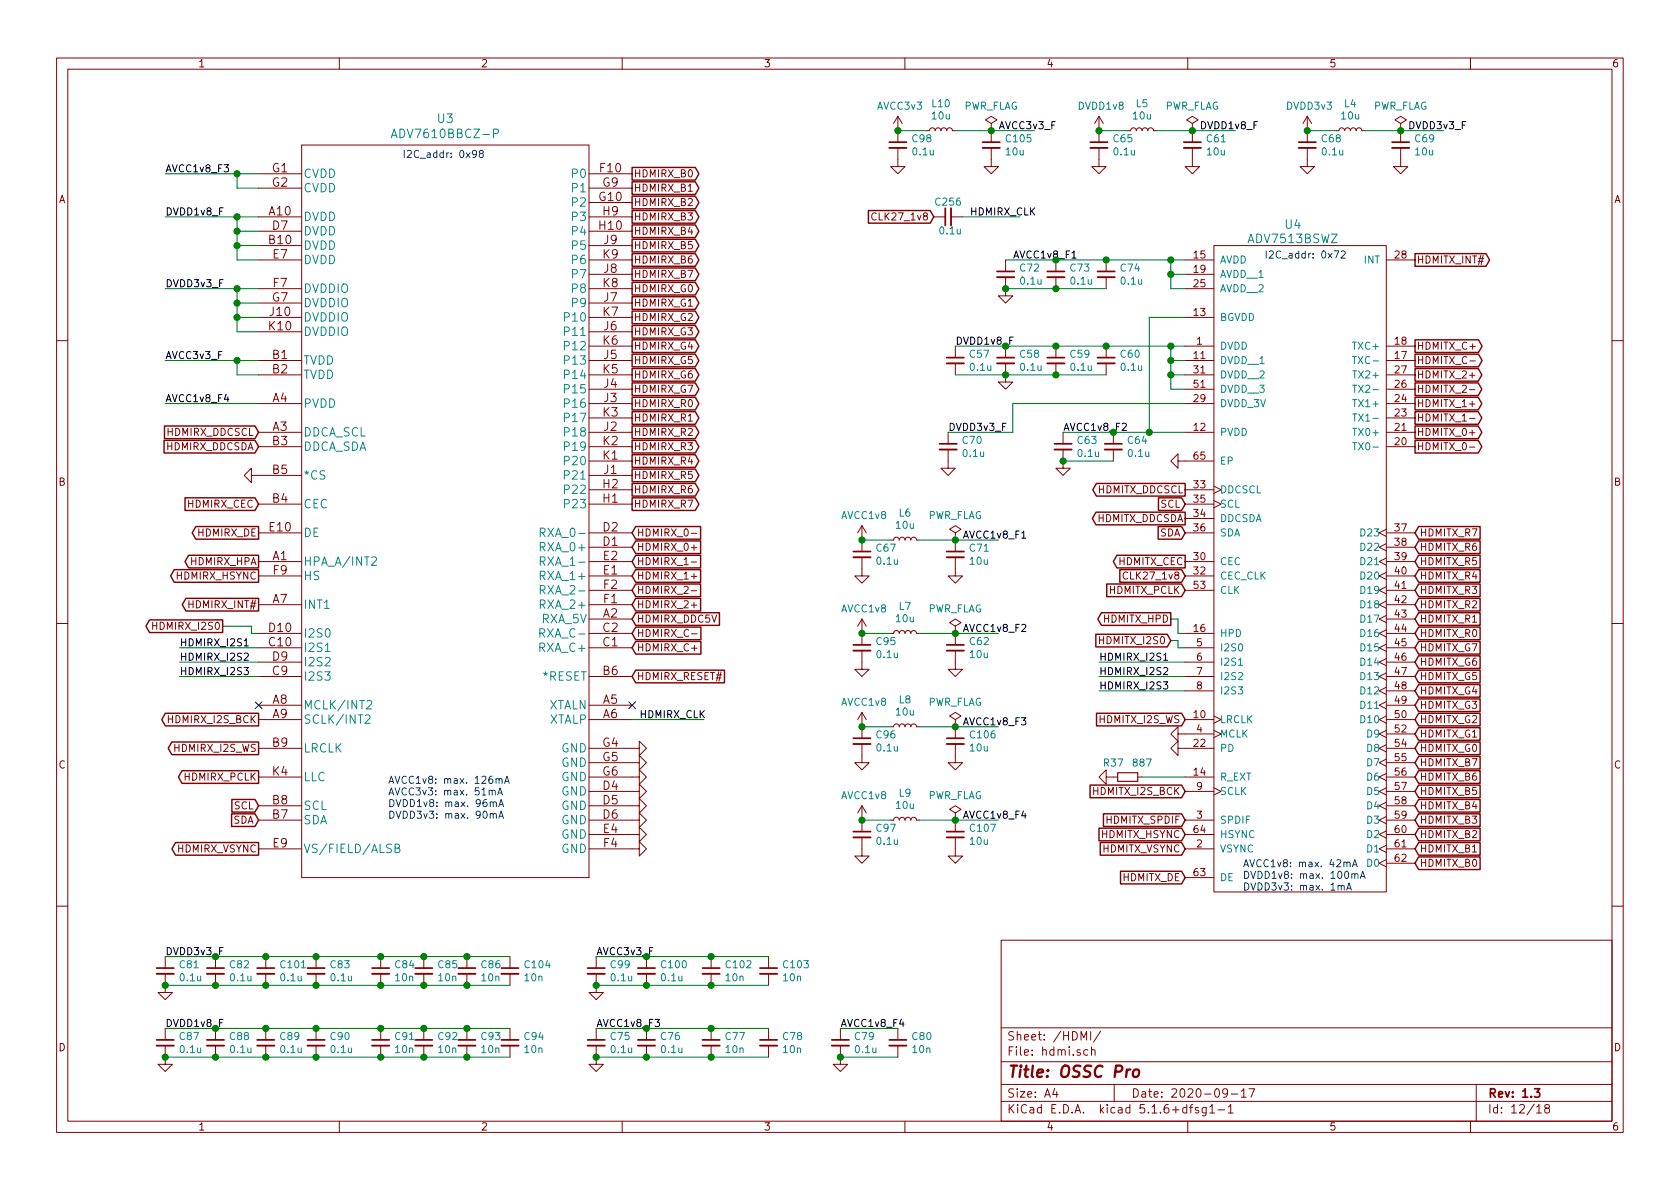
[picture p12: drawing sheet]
<svg xmlns="http://www.w3.org/2000/svg" width="297mm" height="210mm" viewBox="0 0 297 210" stroke-linecap="round" stroke-linejoin="round" font-family="sans-serif">
<g fill="none" stroke="#840000" stroke-width=".18">
<path d="M10 10.3h277v189.9h-277zM12 12.2h273v186.1h-273zM60 10.3v1.9M110 10.3v1.9M160 10.3v1.9M210 10.3v1.9M260 10.3v1.9M45.7 38.3h7.6M45.7 30.7h7.6M45.7 33.3h7.6M53.3 25.6h50.8v129.6h-50.8zM104.1 38.3h7.7"/>
<path d="M104.1 30.7h7.7M104.1 35.8h7.7M104.1 33.3h7.7M121.7 33.8h.7M154.9 37.8a.6 .6 0 0 0-.8 .4 .6 .6 0 0 0 .6 .7l.2-.1M158.7 26.2v3.3h1.3l-1.3 1.2-1.2-1.2h1.2M158.7 20.6l-.7 1.2M158.7 20.6v4.5M158.7 20.6l.8 1.2M163.8 23.1h.5l.2-.3 .2-.2 .5 .1 .2 .4 .1-.3 .3-.2 .4 .1 .2 .4 .1-.3 .3-.2 .4 .1 .2 .4 .1-.3 .3-.2 .4 .1 .2 .4h.5M165.1 38.3h2M168.1 38.3h2.1"/>
<path d="M175.3 26.2v3.3h1.2l-1.2 1.2-1.3-1.2h1.3M175.3 21.8l1-.6-1-.6-1.1 .6 1.1 .6v1.3M175.3 23.1h.1M175.3 23.1v2M194.3 26.2v3.3h1.3l-1.3 1.2-1.3-1.2h1.3M194.3 20.6v4.5M194.3 20.6l-.8 1.2M194.3 20.6l.8 1.2M199.4 23.1h.5l.1-.3 .3-.2 .4 .1 .2 .4 .1-.3 .3-.2 .5 .1 .1 .4 .2-.3 .2-.2 .5 .1 .1 .4 .2-.3 .3-.2 .4 .1 .2 .4h.5M210.8 26.2v3.3h1.3l-1.3 1.2-1.3-1.2h1.3M210.8 21.8l1-.6-1-.6-1 .6 1 .6v1.3M210.8 23.1h.1"/>
<path d="M210.8 23.1v2M231.1 26.2v3.3h1.3l-1.3 1.2-1.2-1.2h1.2M231.1 20.6l-.7 1.2M231.1 20.6v4.5M231.1 20.6l.8 1.2M236.2 23.1h.5l.2-.3 .2-.2 .5 .1 .1 .4 .2-.3 .3-.2 .4 .1 .2 .4 .1-.3 .3-.2 .4 .1 .2 .4 .1-.3 .3-.2 .4 .1 .2 .4h.5M247.6 26.2v3.3h1.3l-1.3 1.2-1.2-1.2h1.2M247.6 21.8l1.1-.6-1.1-.6-1 .6 1 .6v1.3M247.6 23.1h.1M247.6 23.1v2M45.7 43.4h7.6M45.7 40.9h7.6"/>
<path d="M45.7 46h7.6M45.7 51h7.6M45.7 53.6h7.6M45.7 56.1h7.6M45.7 58.7h7.6M104.1 43.4h7.7M104.1 40.9h7.7M104.1 46h7.7M104.1 51h7.7M104.1 53.6h7.7M104.1 56.1h7.7M104.1 58.7h7.7"/>
<path d="M104.1 48.5h7.7M177.8 49v3.3h1.3l-1.3 1.3-1.3-1.3h1.3M177.8 46v2M186.7 46v2M186.7 49v2M195.6 46v2M195.6 49v2M209.5 46h5.1M209.5 51h5.1M209.5 56.1h5.1M209.5 48.5h5.1M214.6 43.4h30.5v114.3h-30.5z"/>
<path d="M245.1 46h5.1M10 60.2h2M45.7 76.4h7.6M45.7 71.4h7.6M45.7 63.7h7.6M45.7 66.3h7.6M45.7 79h7.6M104.1 76.4h7.7M104.1 71.4h7.7M104.1 63.7h7.7M104.1 66.3h7.7M104.1 79h7.7"/>
<path d="M104.1 68.8h7.7M104.1 73.9h7.7M104.1 61.2h7.7M167.6 79.5v3.3h1.3l-1.3 1.3-1.2-1.3h1.2M167.6 76.4v2.1M168.9 61.2v2M168.9 64.3v2M177.8 64.3v3.3h1.3l-1.3 1.2-1.3-1.2h1.3M177.8 61.2v2M186.7 61.2v2M186.7 64.3v2M188 79.5v3.3h1.2l-1.2 1.3-1.3-1.3h1.3"/>
<path d="M188 76.4v2.1M195.6 61.2v2M195.6 64.3v2M196.8 76.4v2.1M196.8 79.5v2M209.5 76.4h5.1M209.5 71.4h5.1M209.5 63.7h5.1M209.5 66.3h5.1M209.5 68.8h5.1M209.5 61.2h5.1M245.1 76.4h5.1"/>
<path d="M245.1 71.4h5.1M245.1 63.7h5.1M245.1 66.3h5.1M245.1 79h5.1M245.1 68.8h5.1M245.1 73.9h5.1M245.1 61.2h5.1M259.8 79.1h1M259.8 76.5h1M259.8 74h1M259.8 71.4h1M259.8 68.9h1"/>
<path d="M259.8 66.4h1M259.9 63.8h1M285 60.2h2M44.4 84.1v-1.3l-1.2 1.3 1.2 1.2v-1.2h8.9M45.7 99.3h7.6M45.7 89.1h7.6M45.7 94.2h7.6M104.1 99.3h7.7M104.1 89.1h7.7M104.1 84.1h7.7M104.1 96.8h7.7M104.1 94.2h7.7"/>
<path d="M104.1 86.6h7.7M104.1 81.5h7.7M122.2 99.4h1M122.2 94.3h1M122.2 96.8h1M152.4 98.5v3.3h1.3l-1.3 1.3-1.3-1.3h1.3M152.4 93v4.5M152.4 93l-.8 1.2M152.4 93l.8 1.2M157.5 95.5h.5l.1-.3 .3-.2 .4 .1 .2 .4 .1-.3 .3-.2 .4 .1 .2 .4 .1-.3 .3-.2 .5 .1 .1 .4 .2-.3 .2-.2 .5 .1 .2 .4h.5M168.9 98.5v3.3h1.3l-1.3 1.3-1.3-1.3h1.3M168.9 94.2l1-.6-1-.6-1 .6 1 .6v1.3"/>
<path d="M168.9 95.5h.1M168.9 95.5v2M208.3 81.5v-1.2l-1.3 1.2 1.3 1.3v-1.3h6.3M209.5 99.3h5.1M209.5 89.1h5.1M209.5 94.2h5.1M209.5 86.6h5.1M209.5 91.7h5.1M214.6 86l1.3 .6-1.3 .6M214.6 88.5l1.3 .6-1.3 .7M245.1 93.6l-1.3 .6 1.3 .7M245.1 96.1l-1.3 .7 1.3 .6"/>
<path d="M245.1 98.7l-1.3 .6 1.3 .6M245.1 99.3h5.1M245.1 96.8h5.1M245.1 94.2h5.1M10 110.3h2M27 110v1.3M27 110.6h.7M45.7 112h7.6M45.7 106.9h7.6M45.7 119.6h7.6M45.7 114.5h7.6M45.7 117.1h7.6"/>
<path d="M45.7 101.8h7.6M104.1 112h7.7M104.1 109.5h7.7M104.1 106.9h7.7M104.1 119.6h7.7M104.1 114.5h7.7M104.1 101.8h7.7M104.1 104.4h7.7M122.2 101.9h1M122.2 104.5h1M122.2 107h1M122.3 112.1h1"/>
<path d="M152.4 115.1v3.3h1.3l-1.3 1.2-1.3-1.2h1.3M152.4 109.5v4.5M152.4 109.5l-.8 1.2M152.4 109.5l.8 1.2M157.5 112h.5l.1-.3 .3-.2 .4 .1 .2 .4 .1-.3 .3-.2 .4 .1 .2 .4 .1-.3 .3-.2 .5 .1 .1 .4 .2-.3 .2-.2 .5 .1 .2 .4h.5M168.9 115.1v3.3h1.3l-1.3 1.2-1.3-1.2h1.3M168.9 110.7l1-.6-1-.6-1 .6 1 .6v1.3M168.9 112h.1M168.9 112v2M199.4 101.3a.6 .6 0 0 0-.9 .4 .6 .6 0 0 0 .6 .7l.3-.1M209.5 112h5.1M209.5 119.6h5.1"/>
<path d="M209.5 114.5h5.1M209.5 117.1h5.1M209.5 101.8h5.1M209.5 104.4h5.1M245.1 101.2l-1.3 .6 1.3 .7M245.1 103.8l-1.3 .6 1.3 .6M245.1 106.3l-1.3 .6 1.3 .7M245.1 108.8l-1.3 .7 1.3 .6M245.1 111.4l-1.3 .6 1.3 .6M245.1 113.9l-1.3 .6 1.3 .7M245.1 116.5l-1.3 .6 1.3 .6M245.1 119l-1.3 .6 1.3 .7"/>
<path d="M245.1 112h5.1M245.1 109.5h5.1M245.1 106.9h5.1M245.1 119.6h5.1M245.1 114.5h5.1M245.1 117.1h5.1M245.1 101.8h5.1M245.1 104.4h5.1M285 110.3h2M45.7 137.4h7.6M45.7 124.7h7.6M45.7 127.2h7.6"/>
<path d="M45.7 132.3h7.6M104.1 137.4h8.9v-1.3l1.3 1.3-1.3 1.3v-1.3M104.1 139.9h8.9v-1.2l1.3 1.2-1.3 1.3v-1.3M104.1 134.9h8.9v-1.3l1.3 1.3-1.3 1.2v-1.2M104.1 132.3h8.9v-1.2l1.3 1.2-1.3 1.3v-1.3M104.1 124.7h7.7M104.1 127.2h7.7M152.4 131.6v3.3h1.3l-1.3 1.2-1.3-1.2h1.3M152.4 126v4.6M152.4 126l-.8 1.2M152.4 126l.8 1.2M157.5 128.5h.5l.1-.3 .3-.2 .4 .1 .2 .4 .1-.3 .3-.2 .4 .1 .2 .4 .1-.3 .3-.2 .5 .1 .1 .4 .2-.3 .2-.2 .5 .1 .2 .4h.5"/>
<path d="M168.9 127.2l1-.6-1-.6-1 .6 1 .6v1.3M168.9 128.5h.1M168.9 131.6v3.3h1.3l-1.3 1.2-1.3-1.2h1.3M168.9 128.5v2.1M195.6 137.4v-1.3l-1.3 1.3 1.3 1.3v-1.3h2M201.2 137.4h.7M208.3 132.3v-1.2l-1.3 1.2 1.3 1.3v-1.3h6.3M208.3 129.8v-1.3l-1.3 1.3 1.3 1.3v-1.3h6.3M209.5 137.4h5.1M209.5 127.2h5.1M209.5 139.9h5.1M209.5 122.2h5.1"/>
<path d="M214.6 126.6l1.3 .6-1.3 .7M214.6 129.2l1.3 .6-1.3 .6M214.6 139.3l1.3 .6-1.3 .7M245.1 121.5l-1.3 .7 1.3 .6M245.1 124.1l-1.3 .6 1.3 .6M245.1 126.6l-1.3 .6 1.3 .7M245.1 129.2l-1.3 .6 1.3 .6M245.1 131.7l-1.3 .6 1.3 .7M245.1 134.2l-1.3 .7 1.3 .6M245.1 136.8l-1.3 .6 1.3 .6M245.1 139.3l-1.3 .6 1.3 .7M245.1 137.4h5.1"/>
<path d="M245.1 124.7h5.1M245.1 127.2h5.1M245.1 132.3h5.1M245.1 139.9h5.1M245.1 134.9h5.1M245.1 129.8h5.1M245.1 122.2h5.1M45.7 145h7.6M45.7 142.5h7.6M45.7 150.1h7.6M104.1 142.5h8.9v-1.3l1.3 1.3-1.3 1.3v-1.3M104.1 145h8.9v-1.2l1.3 1.2-1.3 1.3v-1.3"/>
<path d="M104.1 147.6h8.9v-1.3l1.3 1.3-1.3 1.2v-1.2M104.1 150.1h8.9v-1.3l1.3 1.3-1.3 1.3v-1.3M152.4 148.1v3.3h1.3l-1.3 1.2-1.3-1.2h1.3M152.4 142.5v4.6M152.4 142.5l-.8 1.3M152.4 142.5l.8 1.3M157.5 145h.5l.1-.3 .3-.2 .4 .1 .2 .4 .1-.3 .3-.2 .4 .1 .2 .4 .1-.3 .3-.2 .5 .1 .1 .4 .2-.3 .2-.2 .5 .1 .2 .4h.5M168.9 143.8l1-.7-1-.6-1 .6 1 .7v1.2M168.9 145h.1M168.9 148.1v3.3h1.3l-1.3 1.2-1.3-1.2h1.3M168.9 145v2.1M209.5 145h5.1"/>
<path d="M209.5 155.2h5.1M209.5 147.6h5.1M209.5 150.1h5.1M245.1 141.9l-1.3 .6 1.3 .6M245.1 144.4l-1.3 .6 1.3 .7M245.1 146.9l-1.3 .7 1.3 .6M245.1 149.5l-1.3 .6 1.3 .6M245.1 152l-1.3 .6 1.3 .7M245.1 145h5.1M245.1 142.5h5.1M245.1 147.6h5.1M245.1 150.1h5.1"/>
<path d="M245.1 152.6h5.1M10 160.2h2M29.2 172.2v3.3h1.3l-1.3 1.3-1.3-1.3h1.3M29.2 169.2v2M38.1 169.2v2M38.1 172.2v2M47 169.2v2M47 172.2v2M55.9 169.2v2M55.9 172.2v2M67.3 169.2v2M67.3 172.2v2"/>
<path d="M74.9 169.2v2M74.9 172.2v2M82.5 169.2v2M82.5 172.2v2M90.2 169.2v2M90.2 172.2v2M105.4 172.2v3.3h1.3l-1.3 1.3-1.3-1.3h1.3M105.4 169.2v2M114.3 169.2v2M114.3 172.2v2M125.7 169.2v2M125.7 172.2v2"/>
<path d="M135.9 169.2v2M135.9 172.2v2M177 166.3h108v32h-108zM285 160.2h2M29.2 184.9v3.3h1.3l-1.3 1.3-1.3-1.3h1.3M29.2 181.9v2M38.1 181.9v2M38.1 184.9v2M47 181.9v2M47 184.9v2M55.9 181.9v2M55.9 184.9v2"/>
<path d="M60 198.3v1.9M67.3 181.9v2M67.3 184.9v2M74.9 181.9v2M74.9 184.9v2M82.5 181.9v2M82.5 184.9v2M90.2 181.9v2M90.2 184.9v2M105.4 184.9v3.3h1.3l-1.3 1.3-1.3-1.3h1.3M105.4 181.9v2M110 198.3v1.9"/>
<path d="M114.3 181.9v2M114.3 184.9v2M125.7 181.9v2M125.7 184.9v2M135.9 181.9v2M135.9 184.9v2M148.6 184.9v3.3h1.3l-1.3 1.3-1.3-1.3h1.3M148.6 181.9v2M158.7 181.9v2M158.7 184.9v2M160 198.3v1.9M177 194.8h108"/>
<path d="M177 191.8h108M177 187.8h108M177 181.8h108M186.5 192.5l-.4 1h1M186.8 193v1M191.1 183.9v-1.5l.5 1.1 .5-1.1v1.5M192.3 185.7l-.4-.1-.3 .3 .1 .6 .2 .1 .4-.1M192.8 182.4v1.5M193 185.7l.2-.1 .3 .1 .1 .9M193 185.1v1.5M194.6 182.3l-1.3 2M197 191.8v3"/>
<path d="M210 198.3v1.9M210.3 195.8h.6M210.9 195.3l-.4 .2v1.3M211.9 195.9l-.4-.1-.2 .2 .1 .3 .5 .1v.3h-.6M213.3 195.8v1.2l-.3 .3h-.4M213.3 195.9l-.5-.1-.3 .3 .1 .6 .2 .1 .5-.1M213.9 195.8l.4-.5v1.5M213.9 196.8h.9M215.4 196.3h1.1M217 193.2l-.1 .2a.48 .48 0 0 1-.6-.1v-.6a.48 .48 0 0 1 .6-.1l.1 .1a1.19 1.19 0 0 1-.2 1.2l-.5 .1M217.2 195.8l.4-.5v1.5M217.2 196.8h.8"/>
<path d="M217.7 193.5h1.1M219.5 193l.4-.5v1.5M219.5 194h.8M220.8 192.5h1l-.6 1.5M260 198.3v1.9M261 191.8v6.5M271.7 195.8l.4-.5v1.5M271.7 196.8h.8M273.4 196l-.2-.2v-.3a.48 .48 0 0 1 .7 0l-.1 .4-.6 .2-.1 .4 .3 .3h.3l.3-.3-.1-.4-.2-.1"/>
</g>
<g fill="none" stroke="#840000" stroke-width=".3">
<path d="M157.2 25.1h3.1M167.1 36.8v3.1M173.7 25.1h3.1M192.8 25.1h3M209.3 25.1h3M229.6 25.1h3.1M246.1 25.1h3.1M176.3 48h3M185.2 48h3M194.1 48h3M166.1 78.5h3.1M167.4 63.2h3"/>
<path d="M176.3 63.2h3M185.2 63.2h3M186.4 78.5h3.1M194.1 63.2h3M195.3 78.5h3.1M150.9 97.5h3M167.4 97.5h3M150.9 114h3M167.4 114h3M150.9 130.6h3M167.4 130.6h3M150.9 147.1h3"/>
<path d="M167.4 147.1h3M27.7 171.2h3M36.6 171.2h3M45.5 171.2h3M54.4 171.2h3M65.8 171.2h3M73.4 171.2h3.1M81 171.2h3.1M88.6 171.2h3.1M103.9 171.2h3M112.8 171.2h3M124.2 171.2h3.1"/>
<path d="M134.4 171.2h3M27.7 183.9h3M36.6 183.9h3M45.5 183.9h3M54.4 183.9h3M65.8 183.9h3M73.4 183.9h3.1M81 183.9h3.1M88.6 183.9h3.1M103.9 183.9h3M112.8 183.9h3M124.2 183.9h3.1"/>
<path d="M134.4 183.9h3M147.1 183.9h3M157.2 183.9h3.1M271.3 192.5h.9l-.5 .6 .5 .1v.7l-.2 .1-.7-.1"/>
</g>
<path d="M200.5 189.3a.53 .53 0 0 1 .5-.2 .53 .53 0 0 1 .4 .4l-.1 .6a.56 .56 0 0 1-.5 .4 .56 .56 0 0 1-.5-.4z" fill="none" stroke="#840000" stroke-width=".41"/>
<g fill="none" stroke="#840000" stroke-width=".33">
<path d="M157.2 26.2h3.1M168.1 36.8v3.1M173.7 26.2h3.1M192.8 26.2h3M209.3 26.2h3M229.6 26.2h3.1M246.1 26.2h3.1M176.3 49h3M185.2 49h3M194.1 49h3M166.1 79.5h3.1M167.4 64.3h3"/>
<path d="M176.3 64.3h3M185.2 64.3h3M186.4 79.5h3.1M194.1 64.3h3M195.3 79.5h3.1M150.9 98.5h3M167.4 98.5h3M150.9 115.1h3M167.4 115.1h3M150.9 131.6h3M167.4 131.6h3M150.9 148.1h3"/>
<path d="M167.4 148.1h3M27.7 172.2h3M36.6 172.2h3M45.5 172.2h3M54.4 172.2h3M65.8 172.2h3M73.4 172.2h3.1M81 172.2h3.1M88.6 172.2h3.1M103.9 172.2h3M112.8 172.2h3M124.2 172.2h3.1"/>
<path d="M134.4 172.2h3M27.7 184.9h3M36.6 184.9h3M45.5 184.9h3M54.4 184.9h3M65.8 184.9h3M73.4 184.9h3.1M81 184.9h3.1M88.6 184.9h3.1M103.9 184.9h3M112.8 184.9h3M124.2 184.9h3.1"/>
<path d="M134.4 184.9h3M147.1 184.9h3M157.2 184.9h3.1"/>
</g>
<path d="M197.6 136.6h3.6v1.6h-3.6z" fill="none" stroke="#840000" stroke-width=".2"/>
<g fill="none" stroke="#008484" stroke-width=".18">
<path d="M69.2 24.4l.5-1.6 .5 1.6M69.3 23.9h.8M87.2 23.6l.8-.1 .1-.2v-.3l-.3-.2h-.6v1.6M239.1 63h.7M239.2 78.3h.7M239.2 75.7h.7M239.2 73.2h.7M239.2 70.7h.7M239.2 68.1h.7M239.2 65.6h.7M239.5 63v1.3M239.5 68.1v1.3"/>
<path d="M239.5 73.2v1.3M239.5 78.3v1.2M240.2 78.3l.8 1.2M240.2 73.2l.8 1.3M240.2 68.1l.8 1.3M241 78.3l-.8 1.2M241 73.2l-.8 1.3M241 68.1l-.8 1.3M65.7 98.6l.2-.1h.4l.3 .4-.9 1.1h.9M95.5 94.2l.7-.1 .2-.2-.1-.4-.2-.1h-.6v1.5M95.5 99.3l.7-.1 .2-.2-.1-.4-.2-.1h-.6v1.5M95.9 94.2l.5 .7"/>
<path d="M95.9 99.3l.5 .7M57.5 115.2h.9M95.5 112l.7-.1 .1-.2-.1-.4-.2-.1h-.5v1.5M95.5 104.3h.7l.2-.2-.1-.4-.2-.1h-.6v1.4M95.9 104.3l.5 .7M219 117.6h.7M64.6 126.6l.2-.2h.4l.2 .4-.9 1.1h.9M64.9 124l.2-.1h.3l.3 .1v.3v.2l-.9 .9h.9M69.8 150l.7-.1 .1-.2-.1-.4h-.7v1.5h.6l.3-.3a.41 .41 0 0 0-.3-.5"/>
</g>
<g fill="none" stroke="#008400" stroke-width=".18">
<path d="M29.2 38.3h16.5M29.2 30.7h16.5M41.9 30.7v2.6h3.8M41.9 38.3v7.7h3.8M158.7 23.1h5.1M168.9 23.1h14M170.2 38.3h10.1M194.3 23.1h5.1M204.5 23.1h13.9M231.1 23.1h5.1M241.3 23.1h14M29.2 51h16.5"/>
<path d="M41.9 51v7.7h3.8M41.9 56.1h3.8M41.9 53.6h3.8M41.9 40.9h3.8M41.9 43.4h3.8M177.8 51h17.8M177.8 46h31.7M207 46v5h2.5M207 48.5h2.5M209.5 56.1h-6.3v20.3M29.2 63.7h16.5M29.2 71.4h16.5"/>
<path d="M41.9 63.7v2.6h3.8M168.9 66.3h26.7M168.9 61.2h40.6M188 76.4h21.5M207 66.3h2.5M207 63.7h2.5M207 61.2v7.6h2.5M209.5 71.4h-30.4v5h-11.5M152.4 95.5h5.1M162.6 95.5h13.9M188 81.5h8.8M31.7 114.5h14"/>
<path d="M31.7 117.1h14M31.7 119.6h14M39.4 110.7h5v1.3h1.3M152.4 112h5.1M162.6 112h13.9M194.3 117.1h15.2M194.3 119.6h15.2M207 113.3h1.3v1.2h1.2M207 109.5h1.3v2.5h1.2M111.8 127.2h12.7M152.4 128.5h5.1M162.6 128.5h13.9"/>
<path d="M194.3 122.2h15.2M201.9 137.4h7.6M152.4 145h5.1M162.6 145h13.9M29.2 169.2h61M29.2 174.2h61M105.4 169.2h30.5M105.4 174.2h30.5M29.2 186.9h61M29.2 181.9h61M105.4 186.9h30.5M105.4 181.9h30.5"/>
<path d="M148.6 186.9h10.1M148.6 181.9h10.1"/>
</g>
<g fill="none" stroke="#840000" stroke-width=".25">
<path d="M111.8 29.6h11.1l.7 1.1-.7 1.1h-11.1zM111.8 32.2h11.1l.7 1.1-.7 1.1h-11.1zM111.8 34.7h11.1l.7 1.1-.7 1.1h-11.1zM111.8 37.2h11.1l.7 1.1-.7 1.2h-11.1zM111.8 39.8h11.1l.7 1.1-.7 1.1h-11.1zM153.5 37.2h11l.6 1.1-.6 1.2h-11zM111.8 49.9h11.1l.7 1.1-.7 1.2h-11.1zM111.8 57.6h11.1l.7 1.1-.7 1.1h-11.1zM111.8 55h11.1l.7 1.1-.7 1.1h-11.1zM111.8 47.4h11.1l.7 1.1-.7 1.1h-11.1zM111.8 44.9h11.1l.7 1.1-.7 1.1h-11.1zM111.8 42.3h11.1l.7 1.1-.7 1.1h-11.1z"/>
<path d="M111.8 52.5h11.1l.7 1.1-.7 1.1h-11.1zM250.2 44.9h12.5l.7 1.1-.7 1.1h-12.5zM29 77.9h16.1l.6 1.1-.6 1.1h-16.1zM29.1 75.3h16l.6 1.1-.6 1.2h-16zM111.8 67.7h11.1l.7 1.1-.7 1.1h-11.1zM111.8 62.6h11.1l.7 1.1-.7 1.2h-11.1zM111.8 60.1h11.1l.7 1.1-.7 1.1h-11.1zM111.8 65.2h11.1l.7 1.1-.7 1.1h-11.1zM111.8 70.3h11.1l.7 1.1-.7 1.1h-11.1zM111.8 77.9h11.1l.7 1.1-.7 1.1h-11.1zM111.8 72.8h11.1l.7 1.1-.7 1.1h-11.1zM111.8 75.3h11.1l.7 1.1-.7 1.2h-11.1z"/>
<path d="M250.2 77.9h11.2l.6 1.1-.6 1.1h-11.2zM250.2 62.6h11.2l.7 1.1-.7 1.2h-11.2zM250.2 75.3h11.2l.6 1.1-.6 1.2h-11.2zM250.2 72.8h11.2l.6 1.1-.6 1.1h-11.2zM250.2 70.3h11.2l.6 1.1-.6 1.1h-11.2zM250.2 67.7h11.2l.6 1.1-.6 1.1h-11.2zM250.2 65.2h11.2l.6 1.1-.6 1.1h-11.2zM250.2 60.1h11.2l.7 1.1-.7 1.1h-11.2zM32.7 88h12.4l.6 1.1-.6 1.2h-12.4zM33.4 98.2h12.3v2.2h-12.3l-.7-1.1zM34.6 93.1h11.1v2.2h-11.1l-.6-1.1zM111.8 88h11.1l.7 1.1-.7 1.2h-11.1z"/>
<path d="M111.8 80.4h11.1l.7 1.1-.7 1.1h-11.1zM111.8 83h11.1l.7 1.1-.7 1.1h-11.1zM111.8 85.5h11.1l.7 1.1-.7 1.1h-11.1zM112.4 98.2h11.5v2.2h-11.5l-.6-1.1zM112.4 93.1h11.5v2.2h-11.5l-.6-1.1zM112.4 95.7h11.5v2.2h-11.5l-.6-1.1zM193.8 90.6h15.7v2.2h-15.7l-.7-1.1zM193.9 85.5h15.6v2.2h-15.6l-.7-1.1zM197.5 98.2h12v2.2h-12l-.7-1.1zM204.8 93.1h4.1l.6 1.1-.6 1.1h-4.1zM204.8 88h4.1l.6 1.1-.6 1.2h-4.1zM250.8 98.2h10.9v2.2h-10.9l-.6-1.1z"/>
<path d="M250.8 93.1h10.9v2.2h-10.9l-.6-1.1zM250.8 95.7h10.9v2.2h-10.9l-.6-1.1zM26.4 109.6h13v2.3h-13l-.6-1.2zM30.8 100.7h14.9v2.3h-14.9l-.6-1.2zM32.9 105.8h12.8v2.2h-12.8l-.7-1.1zM112.4 100.7h11.5v2.3h-11.5l-.6-1.2zM112.4 103.3h11.5v2.2h-11.5l-.6-1.1zM112.4 105.8h11.5v2.2h-11.5l-.6-1.1zM112.4 108.4h14.8v2.2h-14.8l-.6-1.1zM112.4 110.9h11.5v2.2h-11.5l-.6-1.1zM112.4 113.4h11.5v2.3h-11.5l-.6-1.2zM112.4 118.5h15.7v2.2h-15.7l-.6-1.1z"/>
<path d="M193.8 112.2h12.6l.6 1.1-.6 1.1h-12.6zM194.7 108.4h12.3v2.2h-12.3l-.6-1.1zM195.7 103.3h13.2l.6 1.1-.6 1.1h-13.2zM198 100.7h10.9l.6 1.1-.6 1.2h-10.9zM250.8 118.5h10.9v2.2h-10.9l-.6-1.1zM250.8 116h10.9v2.2h-10.9l-.6-1.1zM250.8 113.4h10.9v2.3h-10.9l-.6-1.2zM250.8 110.9h10.9v2.2h-10.9l-.6-1.1zM250.8 105.8h10.9v2.2h-10.9l-.6-1.1zM250.8 103.3h10.9v2.2h-10.9l-.6-1.1zM250.8 100.7h10.9v2.3h-10.9l-.6-1.2zM250.8 108.4h10.9v2.2h-10.9l-.6-1.1z"/>
<path d="M29.2 126.1h16.5v2.3h-16.5l-.6-1.2zM30.4 131.2h15.3v2.2h-15.3l-.7-1.1zM32.2 136.3h13.5v2.2h-13.5l-.7-1.1zM192.7 138.8h16.2l.6 1.1-.6 1.2h-16.2zM193.9 126.1h15l.6 1.1-.6 1.2h-15zM250.8 123.6h10.9v2.2h-10.9l-.6-1.1zM250.8 121.1h10.9v2.2h-10.9l-.6-1.1zM250.8 128.7h10.9v2.2h-10.9l-.6-1.1zM250.8 138.8h10.9v2.3h-10.9l-.6-1.2zM250.8 136.3h10.9v2.2h-10.9l-.6-1.1zM250.8 133.8h10.9v2.2h-10.9l-.6-1.1zM250.8 131.2h10.9v2.2h-10.9l-.6-1.1z"/>
<path d="M250.8 126.1h10.9v2.3h-10.9l-.6-1.2zM31 149h14.7v2.2h-14.7l-.6-1.1zM40.9 143.9h4.2l.6 1.1-.6 1.1h-4.2zM41 141.4h4.1l.6 1.1-.6 1.1h-4.1zM194.3 146.5h14.6l.6 1.1-.6 1.1h-14.6zM194.5 149h14.4l.6 1.1-.6 1.1h-14.4zM195.1 143.9h13.8l.6 1.1-.6 1.1h-13.8zM198.1 154.1h10.8l.6 1.1-.6 1.1h-10.8zM250.8 143.9h10.9v2.2h-10.9l-.6-1.1zM250.8 151.5h10.9v2.3h-10.9l-.6-1.2zM250.8 149h10.9v2.2h-10.9l-.6-1.1zM250.8 146.5h10.9v2.2h-10.9l-.6-1.1z"/>
<path d="M250.8 141.4h10.9v2.2h-10.9l-.6-1.1z"/>
</g>
<path d="M189.5 45.6h.8M180.6 95.2h.8M43.1 118h.8l-.4 .5 .3 .1 .1 .5-.2 .2-.6-.1M43.2 115.6l.5-.1 .2 .3-.8 1h.8M43.2 114.2h.7M205.7 118.2l.5-.2 .3 .4-.8 .9h.8M205.7 116.8h.8M205.7 120.6h.8l-.5 .5 .4 .1 .1 .4-.3 .2-.5-.1" fill="none" stroke="#000" stroke-width=".18"/>
<g fill="none" stroke="#0000c2" stroke-width=".18">
<path d="M84.3 27.1l-.3 .3-.4-.1-.1-.2 .1-.4 .4-.1 .2 .1a.87 .87 0 0 1-.3 1.2h-.3M85 27.1l-.2-.1v-.3l.2-.1 .3 .1 .1 .3-.5 .2-.2 .2v.2l.3 .3 .3-.1 .1-.2v-.4l-.2-.1M235.9 44.4h.8l-.5 1.2M237.1 44.5l.5-.1 .2 .3v.2l-.7 .7h.7M86.5 139.9l.2-.2 .3 .1v.8M87 139.9l.2-.2 .3 .1 .1 .8M87.7 137.8l.2-.1h.3v.8M88.2 137.9l.2-.2h.3l.1 .8M89.2 138.5l.4-1.2 .4 1.2M89.3 138.2h.6M86.7 141.9l.1-.1 .3 .1 .1 .7M86.7 144l.1-.1h.3l.1 .8"/>
<path d="M87.2 142l.2-.2 .3 .1 .1 .7M87.2 144l.2-.1h.3l.1 .8M88 140.6l.4-1.3 .4 1.3M88.1 140.2h.6M88.2 142.6l.4-1.2 .4 1.2M88.2 144.7l.4-1.3 .4 1.3M88.3 142.3h.6M88.3 144.3h.6M236.6 156.7l.2-.1h.3v.8M237.1 156.7l.2-.1h.3l.1 .8M237.6 152.6l.2-.2 .3 .1 .1 .8M238.1 157.4l.4-1.3 .4 1.3"/>
<path d="M238.2 152.6l.1-.2 .3 .1 .1 .8M238.2 157h.6M239 154.6l.2-.1 .3 .1v.7M239.1 153.3l.4-1.3 .5 1.3M239.2 152.9h.7M239.5 154.7l.2-.2 .3 .1 .1 .7M240.5 155.3l.4-1.2 .5 1.2M240.6 155h.6"/>
</g>
<g fill="#008400" stroke="#008400" stroke-width=".25">
<circle cx="175.3" cy="23.1" r=".51"/>
<circle cx="195.6" cy="61.2" r=".51"/>
<circle cx="207" cy="61.2" r=".51"/>
<circle cx="207" cy="63.7" r=".51"/>
<circle cx="148.6" cy="186.9" r=".51"/>
<circle cx="207" cy="66.3" r=".51"/>
<circle cx="152.4" cy="95.5" r=".51"/>
<circle cx="41.9" cy="38.3" r=".51"/>
<circle cx="125.7" cy="174.2" r=".51"/>
<circle cx="41.9" cy="43.4" r=".51"/>
<circle cx="203.2" cy="76.4" r=".51"/>
<circle cx="168.9" cy="112" r=".51"/>
<circle cx="247.7" cy="23.1" r=".51"/>
<circle cx="186.7" cy="51" r=".51"/>
<circle cx="177.8" cy="51" r=".51"/>
<circle cx="195.6" cy="46" r=".51"/>
<circle cx="41.9" cy="30.7" r=".51"/>
<circle cx="207" cy="46" r=".51"/>
<circle cx="231.1" cy="23.1" r=".51"/>
<circle cx="168.9" cy="95.5" r=".51"/>
<circle cx="207" cy="48.5" r=".51"/>
<circle cx="125.7" cy="181.9" r=".51"/>
<circle cx="194.3" cy="23.1" r=".51"/>
<circle cx="168.9" cy="128.5" r=".51"/>
<circle cx="186.7" cy="66.3" r=".51"/>
<circle cx="210.8" cy="23.1" r=".51"/>
<circle cx="125.7" cy="169.2" r=".51"/>
<circle cx="114.3" cy="186.9" r=".51"/>
<circle cx="177.8" cy="66.3" r=".51"/>
<circle cx="125.7" cy="186.9" r=".51"/>
<circle cx="186.7" cy="61.2" r=".51"/>
<circle cx="67.3" cy="186.9" r=".51"/>
<circle cx="47" cy="181.9" r=".51"/>
<circle cx="67.3" cy="174.2" r=".51"/>
<circle cx="74.9" cy="174.2" r=".51"/>
<circle cx="82.6" cy="174.2" r=".51"/>
<circle cx="82.6" cy="186.9" r=".51"/>
<circle cx="74.9" cy="186.9" r=".51"/>
<circle cx="47" cy="169.2" r=".51"/>
<circle cx="55.9" cy="174.2" r=".51"/>
<circle cx="55.9" cy="169.2" r=".51"/>
<circle cx="55.9" cy="186.9" r=".51"/>
<circle cx="67.3" cy="169.2" r=".51"/>
<circle cx="47" cy="186.9" r=".51"/>
<circle cx="74.9" cy="169.2" r=".51"/>
<circle cx="38.1" cy="186.9" r=".51"/>
<circle cx="29.2" cy="186.9" r=".51"/>
<circle cx="82.6" cy="169.2" r=".51"/>
<circle cx="41.9" cy="51" r=".51"/>
<circle cx="41.9" cy="53.6" r=".51"/>
<circle cx="158.8" cy="23.1" r=".51"/>
<circle cx="41.9" cy="56.1" r=".51"/>
<circle cx="105.4" cy="186.9" r=".51"/>
<circle cx="152.4" cy="112" r=".51"/>
<circle cx="41.9" cy="40.9" r=".51"/>
<circle cx="152.4" cy="128.5" r=".51"/>
<circle cx="168.9" cy="145" r=".51"/>
<circle cx="188" cy="81.5" r=".51"/>
<circle cx="55.9" cy="181.9" r=".51"/>
<circle cx="114.3" cy="174.2" r=".51"/>
<circle cx="105.4" cy="174.2" r=".51"/>
<circle cx="152.4" cy="145" r=".51"/>
<circle cx="41.9" cy="63.7" r=".51"/>
<circle cx="82.6" cy="181.9" r=".51"/>
<circle cx="29.2" cy="174.2" r=".51"/>
<circle cx="74.9" cy="181.9" r=".51"/>
<circle cx="38.1" cy="174.2" r=".51"/>
<circle cx="67.3" cy="181.9" r=".51"/>
<circle cx="47" cy="174.2" r=".51"/>
</g>
<path d="M45.1 124.1l1.2 1.2M46.3 124.1l-1.2 1.2M111.2 124.1l1.2 1.2M112.4 124.1l-1.2 1.2" fill="none" stroke="#000084" stroke-width=".18"/>
<text font-size="2.8" fill="#840000" x="178" y="190.5">Title: OSSC Pro</text>
<g font-size="2.1" fill="#008484">
<text x="77.4" y="21.7">U3</text>
<text x="70.1" y="24.4">ADV7610BBCZ-P</text>
<text x="53.6" y="31.5">CVDD</text>
<text x="53.6" y="34">CVDD</text>
<text x="101.3" y="31.5">P0</text>
<text x="101.3" y="34">P1</text>
<text x="53.6" y="39.1">DVDD</text>
<text x="53.6" y="41.6">DVDD</text>
<text x="101.3" y="36.5">P2</text>
<text x="101.3" y="41.6">P4</text>
<text x="101.3" y="39.1">P3</text>
<text x="227.3" y="40.5">U4</text>
<text x="53.6" y="44.2">DVDD</text>
<text x="53.6" y="46.7">DVDD</text>
<text x="101.3" y="44.2">P5</text>
<text x="101.3" y="46.7">P6</text>
<text x="220.9" y="43">ADV7513BSWZ</text>
<text x="53.6" y="51.8">DVDDIO</text>
<text x="101.3" y="49.2">P7</text>
<text x="101.3" y="51.8">P8</text>
<text x="53.6" y="54.3">DVDDIO</text>
<text x="53.6" y="56.9">DVDDIO</text>
<text x="53.6" y="59.4">DVDDIO</text>
<text x="100.2" y="59.4">P11</text>
<text x="100.2" y="56.9">P10</text>
<text x="101.3" y="54.3">P9</text>
<text x="53.6" y="64.5">TVDD</text>
<text x="100.2" y="64.5">P13</text>
<text x="100.2" y="61.9">P12</text>
<text x="53.6" y="67">TVDD</text>
<text x="100.2" y="69.6">P15</text>
<text x="100.2" y="67">P14</text>
<text x="53.6" y="77.2">DDCA_SCL</text>
<text x="53.6" y="72.1">PVDD</text>
<text x="100.2" y="77.2">P18</text>
<text x="100.2" y="72.1">P16</text>
<text x="100.2" y="74.6">P17</text>
<text x="53.6" y="79.7">DDCA_SDA</text>
<text x="100.2" y="82.3">P20</text>
<text x="100.2" y="79.7">P19</text>
<text x="53.6" y="89.9">CEC</text>
<text x="53.6" y="84.8">*CS</text>
<text x="100.2" y="89.9">P23</text>
<text x="100.2" y="87.3">P22</text>
<text x="100.2" y="84.8">P21</text>
<text x="53.6" y="95">DE</text>
<text x="96.5" y="95">RXA_0-</text>
<text x="53.6" y="100">HPA_A/INT2</text>
<text x="95.9" y="97.5">RXA_0+</text>
<text x="96.5" y="100">RXA_1-</text>
<text x="53.6" y="107.7">INT1</text>
<text x="53.6" y="102.6">HS</text>
<text x="95.9" y="102.6">RXA_1+</text>
<text x="95.9" y="107.7">RXA_2+</text>
<text x="96.5" y="105.1">RXA_2-</text>
<text x="53.6" y="112.7">I2S0</text>
<text x="95.8" y="110.2">RXA_5V</text>
<text x="96.1" y="112.7">RXA_C-</text>
<text x="53.6" y="115.3">I2S1</text>
<text x="53.6" y="117.8">I2S2</text>
<text x="95.6" y="115.3">RXA_C+</text>
<text x="53.6" y="125.4">MCLK/INT2</text>
<text x="53.6" y="120.4">I2S3</text>
<text x="96.1" y="120.4">*RESET</text>
<text x="96.9" y="125.4">XTALN</text>
<text x="53.6" y="128">SCLK/INT2</text>
<text x="97.1" y="128">XTALP</text>
<text x="53.6" y="133.1">LRCLK</text>
<text x="99.2" y="133.1">GND</text>
<text x="99.2" y="135.6">GND</text>
<text x="53.6" y="143.2">SCL</text>
<text x="53.6" y="138.1">LLC</text>
<text x="99.2" y="140.7">GND</text>
<text x="99.2" y="143.2">GND</text>
<text x="99.2" y="138.1">GND</text>
<text x="53.6" y="145.8">SDA</text>
<text x="99.2" y="145.8">GND</text>
<text x="99.2" y="148.3">GND</text>
<text x="53.6" y="150.8">VS/FIELD/ALSB</text>
<text x="99.2" y="150.8">GND</text>
</g>
<g font-size="2.1" fill="#840000">
<text x="48.1" y="30.5">G1</text>
<text x="48.1" y="33">G2</text>
<text x="106" y="35.6">G10</text>
<text x="106.1" y="30.5">F10</text>
<text x="106.6" y="33">G9</text>
<text x="47.6" y="38.1">A10</text>
<text x="48.2" y="40.6">D7</text>
<text x="106" y="40.6">H10</text>
<text x="106.6" y="38.1">H9</text>
<text x="47.6" y="43.2">B10</text>
<text x="48.3" y="45.7">E7</text>
<text x="106.6" y="45.7">K9</text>
<text x="106.8" y="43.2">J9</text>
<text x="48.1" y="53.3">G7</text>
<text x="48.3" y="50.8">F7</text>
<text x="106.6" y="50.8">K8</text>
<text x="106.8" y="53.3">J7</text>
<text x="106.8" y="48.3">J8</text>
<text x="47.6" y="58.4">K10</text>
<text x="47.8" y="55.9">J10</text>
<text x="106.6" y="55.9">K7</text>
<text x="106.8" y="58.4">J6</text>
<text x="48.2" y="63.5">B1</text>
<text x="106.6" y="61">K6</text>
<text x="106.8" y="63.5">J5</text>
<text x="48.2" y="71.1">A4</text>
<text x="48.2" y="66">B2</text>
<text x="106.6" y="66">K5</text>
<text x="106.8" y="71.1">J3</text>
<text x="106.8" y="68.6">J4</text>
<text x="48.2" y="76.2">A3</text>
<text x="106.6" y="73.7">K3</text>
<text x="106.8" y="76.2">J2</text>
<text x="48.2" y="78.7">B3</text>
<text x="48.2" y="83.8">B5</text>
<text x="106.6" y="81.3">K1</text>
<text x="106.6" y="78.7">K2</text>
<text x="106.8" y="83.8">J1</text>
<text x="48.2" y="88.9">B4</text>
<text x="106.6" y="88.9">H1</text>
<text x="106.6" y="86.4">H2</text>
<text x="47.7" y="94">E10</text>
<text x="106.6" y="94">D2</text>
<text x="48.2" y="99.1">A1</text>
<text x="48.3" y="101.6">F9</text>
<text x="106.6" y="96.5">D1</text>
<text x="106.7" y="101.6">E1</text>
<text x="106.7" y="99.1">E2</text>
<text x="48.2" y="106.7">A7</text>
<text x="106.7" y="106.7">F1</text>
<text x="106.7" y="104.1">F2</text>
<text x="47.6" y="111.8">D10</text>
<text x="106.6" y="109.2">A2</text>
<text x="106.6" y="111.8">C2</text>
<text x="47.6" y="114.3">C10</text>
<text x="48.2" y="119.4">C9</text>
<text x="48.2" y="116.8">D9</text>
<text x="106.6" y="119.4">B6</text>
<text x="106.6" y="114.3">C1</text>
<text x="48.2" y="124.5">A8</text>
<text x="106.6" y="124.5">A5</text>
<text x="48.2" y="127">A9</text>
<text x="106.6" y="127">A6</text>
<text x="48.2" y="132.1">B9</text>
<text x="48.2" y="137.2">K4</text>
<text x="106.6" y="132.1">G4</text>
<text x="106.6" y="134.6">G5</text>
<text x="106.6" y="137.2">G6</text>
<text x="48.2" y="142.2">B8</text>
<text x="106.6" y="139.7">D4</text>
<text x="106.6" y="142.2">D5</text>
<text x="48.2" y="144.8">B7</text>
<text x="48.3" y="149.9">E9</text>
<text x="106.6" y="144.8">D6</text>
<text x="106.7" y="147.3">E4</text>
<text x="106.7" y="149.9">F4</text>
<text x="178" y="184">Sheet: /HDMI/</text>
<text x="178" y="186.7">File: hdmi.sch</text>
<text x="178" y="196.9">KiCad E.D.A. kicad 5.1.6+dfsg1-1</text>
<text x="178" y="194.1">Size: A4</text>
<text x="200" y="194.1">Date: 2020-09-17</text>
<text x="263" y="194.1">Rev: 1.3</text>
<text x="263" y="196.9">Id: 12/18</text>
</g>
<g font-size="1.8" fill="#840000">
<text x="35" y="11.9">1</text>
<text x="85" y="11.9">2</text>
<text x="135" y="11.9">3</text>
<text x="185" y="11.9">4</text>
<text x="235" y="11.9">5</text>
<text x="285" y="11.9">6</text>
<text x="10.4" y="35.9">A</text>
<text x="112" y="31.4">HDMIRX_B0</text>
<text x="112" y="33.9">HDMIRX_B1</text>
<text x="285.4" y="35.9">A</text>
<text x="112" y="36.4">HDMIRX_B2</text>
<text x="112" y="39">HDMIRX_B3</text>
<text x="112" y="41.5">HDMIRX_B4</text>
<text x="154.8" y="39">CLK27_1v8</text>
<text x="112" y="46.6">HDMIRX_B6</text>
<text x="112" y="44.1">HDMIRX_B5</text>
<text x="211.1" y="45.7">15</text>
<text x="246.7" y="45.7">28</text>
<text x="250.4" y="46.6">HDMITX_INT#</text>
<text x="112" y="51.7">HDMIRX_G0</text>
<text x="112" y="49.1">HDMIRX_B7</text>
<text x="211.1" y="48.3">19</text>
<text x="211.1" y="50.8">25</text>
<text x="112" y="59.3">HDMIRX_G3</text>
<text x="112" y="56.8">HDMIRX_G2</text>
<text x="112" y="54.2">HDMIRX_G1</text>
<text x="211.1" y="55.9">13</text>
<text x="112" y="64.4">HDMIRX_G5</text>
<text x="112" y="61.8">HDMIRX_G4</text>
<text x="211.1" y="63.5">11</text>
<text x="211.6" y="61">1</text>
<text x="246.7" y="63.5">17</text>
<text x="246.7" y="61">18</text>
<text x="250.4" y="64.4">HDMITX_C-</text>
<text x="250.4" y="61.8">HDMITX_C+</text>
<text x="112" y="69.5">HDMIRX_G7</text>
<text x="112" y="66.9">HDMIRX_G6</text>
<text x="211.1" y="71.1">29</text>
<text x="211.1" y="66">31</text>
<text x="211.1" y="68.6">51</text>
<text x="246.7" y="71.1">24</text>
<text x="246.7" y="68.6">26</text>
<text x="246.7" y="66">27</text>
<text x="250.4" y="69.5">HDMITX_2-</text>
<text x="250.4" y="66.9">HDMITX_2+</text>
<text x="29.6" y="77.1">HDMIRX_DDCSCL</text>
<text x="112" y="72">HDMIRX_R0</text>
<text x="112" y="74.5">HDMIRX_R1</text>
<text x="112" y="77.1">HDMIRX_R2</text>
<text x="211.1" y="76.2">12</text>
<text x="246.7" y="76.2">21</text>
<text x="246.7" y="73.7">23</text>
<text x="250.4" y="77.1">HDMITX_0+</text>
<text x="250.4" y="74.5">HDMITX_1-</text>
<text x="250.4" y="72">HDMITX_1+</text>
<text x="29.4" y="79.6">HDMIRX_DDCSDA</text>
<text x="112" y="82.2">HDMIRX_R4</text>
<text x="112" y="79.6">HDMIRX_R3</text>
<text x="211.1" y="81.3">65</text>
<text x="246.7" y="78.7">20</text>
<text x="250.4" y="79.6">HDMITX_0-</text>
<text x="10.4" y="85.9">B</text>
<text x="33.2" y="89.8">HDMIRX_CEC</text>
<text x="112" y="89.8">HDMIRX_R7</text>
<text x="112" y="84.7">HDMIRX_R5</text>
<text x="112" y="87.2">HDMIRX_R6</text>
<text x="194.2" y="87.2">HDMITX_DDCSCL</text>
<text x="205.2" y="89.8">SCL</text>
<text x="211.1" y="86.4">33</text>
<text x="211.1" y="88.9">35</text>
<text x="285.4" y="85.9">B</text>
<text x="35.1" y="94.9">HDMIRX_DE</text>
<text x="112.5" y="94.9">HDMIRX_0-</text>
<text x="194" y="92.3">HDMITX_DDCSDA</text>
<text x="205" y="94.9">SDA</text>
<text x="211.1" y="91.4">34</text>
<text x="211.1" y="94">36</text>
<text x="246.7" y="94">37</text>
<text x="251" y="94.9">HDMITX_R7</text>
<text x="33.8" y="99.9">HDMIRX_HPA</text>
<text x="112.5" y="99.9">HDMIRX_1-</text>
<text x="112.5" y="97.4">HDMIRX_0+</text>
<text x="197.8" y="99.9">HDMITX_CEC</text>
<text x="211.1" y="99.1">30</text>
<text x="211.1" y="101.6">32</text>
<text x="246.7" y="96.5">38</text>
<text x="246.7" y="99.1">39</text>
<text x="246.7" y="101.6">40</text>
<text x="251" y="99.9">HDMITX_R5</text>
<text x="251" y="97.4">HDMITX_R6</text>
<text x="31.3" y="102.5">HDMIRX_HSYNC</text>
<text x="33.7" y="107.6">HDMIRX_INT#</text>
<text x="112.5" y="102.5">HDMIRX_1+</text>
<text x="112.5" y="105">HDMIRX_2-</text>
<text x="112.5" y="107.6">HDMIRX_2+</text>
<text x="196.2" y="105">HDMITX_PCLK</text>
<text x="199.2" y="102.5">CLK27_1v8</text>
<text x="211.1" y="104.1">53</text>
<text x="246.7" y="104.1">41</text>
<text x="246.7" y="106.7">42</text>
<text x="251" y="107.6">HDMITX_R2</text>
<text x="251" y="105">HDMITX_R3</text>
<text x="251" y="102.5">HDMITX_R4</text>
<text x="27.5" y="111.4">HDMIRX_I2S0</text>
<text x="112.5" y="110.1">HDMIRX_DDC5V</text>
<text x="112.5" y="112.6">HDMIRX_C-</text>
<text x="194.8" y="113.9">HDMITX_I2S0</text>
<text x="195.2" y="110.1">HDMITX_HPD</text>
<text x="211.1" y="111.8">16</text>
<text x="246.7" y="109.2">43</text>
<text x="246.7" y="111.8">44</text>
<text x="251" y="112.6">HDMITX_R0</text>
<text x="251" y="110.1">HDMITX_R1</text>
<text x="112.5" y="115.2">HDMIRX_C+</text>
<text x="211.6" y="114.3">5</text>
<text x="211.6" y="116.8">6</text>
<text x="211.6" y="119.4">7</text>
<text x="246.7" y="114.3">45</text>
<text x="246.7" y="116.8">46</text>
<text x="246.7" y="119.4">47</text>
<text x="251" y="117.7">HDMITX_G6</text>
<text x="251" y="115.2">HDMITX_G7</text>
<text x="112.5" y="120.3">HDMIRX_RESET#</text>
<text x="211.6" y="121.9">8</text>
<text x="246.7" y="121.9">48</text>
<text x="246.7" y="124.5">49</text>
<text x="251" y="125.3">HDMITX_G3</text>
<text x="251" y="122.8">HDMITX_G4</text>
<text x="251" y="120.3">HDMITX_G5</text>
<text x="30" y="127.9">HDMIRX_I2S_BCK</text>
<text x="194.5" y="127.9">HDMITX_I2S_WS</text>
<text x="211.1" y="127">10</text>
<text x="211.6" y="129.5">4</text>
<text x="246.7" y="127">50</text>
<text x="246.7" y="129.5">52</text>
<text x="251" y="130.4">HDMITX_G1</text>
<text x="251" y="127.9">HDMITX_G2</text>
<text x="10.4" y="135.9">C</text>
<text x="31" y="133">HDMIRX_I2S_WS</text>
<text x="211.1" y="137.2">14</text>
<text x="211.1" y="132.1">22</text>
<text x="246.7" y="132.1">54</text>
<text x="246.7" y="134.6">55</text>
<text x="246.7" y="137.2">56</text>
<text x="251" y="135.5">HDMITX_B7</text>
<text x="251" y="133">HDMITX_G0</text>
<text x="285.4" y="135.9">C</text>
<text x="32.7" y="138">HDMIRX_PCLK</text>
<text x="41.4" y="143.1">SCL</text>
<text x="193.5" y="140.6">HDMITX_I2S_BCK</text>
<text x="211.6" y="139.7">9</text>
<text x="246.7" y="139.7">57</text>
<text x="246.7" y="142.2">58</text>
<text x="251" y="143.1">HDMITX_B4</text>
<text x="251" y="140.6">HDMITX_B5</text>
<text x="251" y="138">HDMITX_B6</text>
<text x="41.2" y="145.7">SDA</text>
<text x="194.8" y="148.2">HDMITX_HSYNC</text>
<text x="195.8" y="145.7">HDMITX_SPDIF</text>
<text x="211.1" y="147.3">64</text>
<text x="211.6" y="149.9">2</text>
<text x="211.6" y="144.8">3</text>
<text x="246.7" y="144.8">59</text>
<text x="246.7" y="147.3">60</text>
<text x="246.7" y="149.9">61</text>
<text x="251" y="145.7">HDMITX_B3</text>
<text x="251" y="148.2">HDMITX_B2</text>
<text x="31.4" y="150.7">HDMIRX_VSYNC</text>
<text x="194.9" y="150.7">HDMITX_VSYNC</text>
<text x="198.6" y="155.8">HDMITX_DE</text>
<text x="211.1" y="154.9">63</text>
<text x="246.7" y="152.4">62</text>
<text x="251" y="153.3">HDMITX_B0</text>
<text x="251" y="150.7">HDMITX_B1</text>
<text x="10.4" y="185.9">D</text>
<text x="285.4" y="185.9">D</text>
<text x="35" y="199.9">1</text>
<text x="85" y="199.9">2</text>
<text x="135" y="199.9">3</text>
<text x="185" y="199.9">4</text>
<text x="235" y="199.9">5</text>
<text x="285" y="199.9">6</text>
</g>
<g font-size="1.8" fill="#008484">
<text x="155.2" y="19.4">AVCC3v3</text>
<text x="164.8" y="19">L10</text>
<text x="164.8" y="21.1">10u</text>
<text x="170.3" y="19.4">PWR_FLAG</text>
<text x="190.7" y="19.4">DVDD1v8</text>
<text x="200.4" y="21.1">10u</text>
<text x="200.9" y="19">L5</text>
<text x="205.9" y="19.4">PWR_FLAG</text>
<text x="227.6" y="19.4">DVDD3v3</text>
<text x="237.2" y="21.1">10u</text>
<text x="237.7" y="19">L4</text>
<text x="242.7" y="19.4">PWR_FLAG</text>
<text x="161.4" y="25.2">C98</text>
<text x="161.5" y="27.5">0.1u</text>
<text x="177.9" y="27.5">10u</text>
<text x="178" y="25.2">C105</text>
<text x="196.9" y="25.2">C65</text>
<text x="197.1" y="27.5">0.1u</text>
<text x="213.4" y="25.2">C61</text>
<text x="213.5" y="27.5">10u</text>
<text x="233.8" y="25.2">C68</text>
<text x="233.9" y="27.5">0.1u</text>
<text x="250.3" y="25.2">C69</text>
<text x="250.3" y="27.5">10u</text>
<text x="165.5" y="36.4">C256</text>
<text x="166.3" y="41.4">0.1u</text>
<text x="215.6" y="46.6">AVDD</text>
<text x="241.2" y="46.6">INT</text>
<text x="180.4" y="48">C72</text>
<text x="180.5" y="50.3">0.1u</text>
<text x="189.3" y="48">C73</text>
<text x="189.4" y="50.3">0.1u</text>
<text x="198.2" y="48">C74</text>
<text x="198.3" y="50.3">0.1u</text>
<text x="215.6" y="49.1">AVDD__1</text>
<text x="215.6" y="51.7">AVDD__2</text>
<text x="215.6" y="56.8">BGVDD</text>
<text x="171.5" y="63.3">C57</text>
<text x="171.7" y="65.6">0.1u</text>
<text x="180.4" y="63.3">C58</text>
<text x="180.5" y="65.6">0.1u</text>
<text x="189.3" y="63.3">C59</text>
<text x="189.4" y="65.6">0.1u</text>
<text x="198.2" y="63.3">C60</text>
<text x="198.3" y="65.6">0.1u</text>
<text x="215.6" y="61.8">DVDD</text>
<text x="215.6" y="64.4">DVDD__1</text>
<text x="239.5" y="61.8">TXC+</text>
<text x="240.6" y="64.4">TXC</text>
<text x="215.6" y="66.9">DVDD__2</text>
<text x="215.6" y="69.5">DVDD__3</text>
<text x="239.8" y="66.9">TX2+</text>
<text x="240.8" y="69.5">TX2</text>
<text x="215.6" y="77.1">PVDD</text>
<text x="215.6" y="72">DVDD_3V</text>
<text x="239.8" y="77.1">TX0+</text>
<text x="239.8" y="72">TX1+</text>
<text x="240.8" y="74.5">TX1</text>
<text x="170.3" y="78.5">C70</text>
<text x="170.4" y="80.8">0.1u</text>
<text x="190.6" y="78.5">C63</text>
<text x="190.7" y="80.8">0.1u</text>
<text x="199.5" y="78.5">C64</text>
<text x="199.6" y="80.8">0.1u</text>
<text x="215.6" y="82.2">EP</text>
<text x="240.8" y="79.6">TX0</text>
<text x="215.6" y="87.2">DDCSCL</text>
<text x="215.6" y="89.8">SCL</text>
<text x="148.8" y="91.8">AVCC1v8</text>
<text x="158.5" y="93.5">10u</text>
<text x="159" y="91.4">L6</text>
<text x="164" y="91.8">PWR_FLAG</text>
<text x="215.6" y="92.3">DDCSDA</text>
<text x="215.6" y="94.9">SDA</text>
<text x="240.8" y="94.9">D23</text>
<text x="155" y="97.6">C67</text>
<text x="155.1" y="99.9">0.1u</text>
<text x="171.5" y="97.6">C71</text>
<text x="171.6" y="99.9">10u</text>
<text x="215.6" y="99.9">CEC</text>
<text x="240.8" y="97.4">D22</text>
<text x="240.8" y="99.9">D21</text>
<text x="159" y="107.9">L7</text>
<text x="215.6" y="102.5">CEC_CLK</text>
<text x="215.6" y="105">CLK</text>
<text x="240.8" y="102.5">D20</text>
<text x="240.8" y="105">D19</text>
<text x="240.8" y="107.6">D18</text>
<text x="148.8" y="108.3">AVCC1v8</text>
<text x="158.5" y="110">10u</text>
<text x="164" y="108.3">PWR_FLAG</text>
<text x="215.6" y="112.6">HPD</text>
<text x="240.8" y="110.1">D17</text>
<text x="240.8" y="112.6">D16</text>
<text x="155" y="114.1">C95</text>
<text x="155.1" y="116.4">0.1u</text>
<text x="171.5" y="114.1">C62</text>
<text x="171.6" y="116.4">10u</text>
<text x="215.6" y="115.2">I2S0</text>
<text x="215.6" y="117.7">I2S1</text>
<text x="240.8" y="115.2">D15</text>
<text x="240.8" y="117.7">D14</text>
<text x="148.8" y="124.8">AVCC1v8</text>
<text x="159" y="124.4">L8</text>
<text x="164" y="124.8">PWR_FLAG</text>
<text x="215.6" y="120.3">I2S2</text>
<text x="215.6" y="122.8">I2S3</text>
<text x="240.8" y="120.3">D13</text>
<text x="240.8" y="122.8">D12</text>
<text x="240.8" y="125.3">D11</text>
<text x="155" y="130.6">C96</text>
<text x="158.5" y="126.5">10u</text>
<text x="171.7" y="130.6">C106</text>
<text x="215.6" y="127.9">LRCLK</text>
<text x="215.6" y="130.4">MCLK</text>
<text x="240.8" y="127.9">D10</text>
<text x="241.8" y="130.4">D9</text>
<text x="155.1" y="132.9">0.1u</text>
<text x="171.6" y="132.9">10u</text>
<text x="195.2" y="135.6">R37</text>
<text x="200.5" y="135.6">887</text>
<text x="215.6" y="133">PD</text>
<text x="241.8" y="133">D8</text>
<text x="241.8" y="135.5">D7</text>
<text x="148.8" y="141.3">AVCC1v8</text>
<text x="158.5" y="143">10u</text>
<text x="159" y="140.9">L9</text>
<text x="164" y="141.3">PWR_FLAG</text>
<text x="215.6" y="138">R_EXT</text>
<text x="215.6" y="140.6">SCLK</text>
<text x="241.8" y="138">D6</text>
<text x="241.8" y="140.6">D5</text>
<text x="241.8" y="143.1">D4</text>
<text x="155" y="147.1">C97</text>
<text x="155.1" y="149.4">0.1u</text>
<text x="171.6" y="149.4">10u</text>
<text x="171.7" y="147.1">C107</text>
<text x="215.6" y="145.7">SPDIF</text>
<text x="215.6" y="148.2">HSYNC</text>
<text x="241.8" y="145.7">D3</text>
<text x="241.8" y="148.2">D2</text>
<text x="215.6" y="150.7">VSYNC</text>
<text x="215.6" y="155.8">DE</text>
<text x="241.8" y="150.7">D1</text>
<text x="241.8" y="153.3">D0</text>
<text x="31.8" y="171.2">C81</text>
<text x="32" y="173.5">0.1u</text>
<text x="40.7" y="171.2">C82</text>
<text x="40.8" y="173.5">0.1u</text>
<text x="49.7" y="171.2">C101</text>
<text x="49.7" y="173.5">0.1u</text>
<text x="58.5" y="171.2">C83</text>
<text x="58.6" y="173.5">0.1u</text>
<text x="69.9" y="171.2">C84</text>
<text x="70" y="173.5">10n</text>
<text x="77.5" y="171.2">C85</text>
<text x="77.6" y="173.5">10n</text>
<text x="85.2" y="171.2">C86</text>
<text x="85.2" y="173.5">10n</text>
<text x="92.8" y="173.5">10n</text>
<text x="92.9" y="171.2">C104</text>
<text x="108" y="171.2">C99</text>
<text x="108.2" y="173.5">0.1u</text>
<text x="117" y="171.2">C100</text>
<text x="117" y="173.5">0.1u</text>
<text x="128.4" y="173.5">10n</text>
<text x="128.5" y="171.2">C102</text>
<text x="138.6" y="173.5">10n</text>
<text x="138.6" y="171.2">C103</text>
<text x="31.8" y="183.9">C87</text>
<text x="40.7" y="183.9">C88</text>
<text x="49.6" y="183.9">C89</text>
<text x="58.5" y="183.9">C90</text>
<text x="69.9" y="183.9">C91</text>
<text x="77.5" y="183.9">C92</text>
<text x="85.2" y="183.9">C93</text>
<text x="92.8" y="183.9">C94</text>
<text x="108" y="183.9">C75</text>
<text x="116.9" y="183.9">C76</text>
<text x="128.3" y="183.9">C77</text>
<text x="138.5" y="183.9">C78</text>
<text x="151.2" y="183.9">C79</text>
<text x="161.4" y="183.9">C80</text>
<text x="32" y="186.2">0.1u</text>
<text x="40.8" y="186.2">0.1u</text>
<text x="49.7" y="186.2">0.1u</text>
<text x="58.6" y="186.2">0.1u</text>
<text x="70" y="186.2">10n</text>
<text x="77.6" y="186.2">10n</text>
<text x="85.2" y="186.2">10n</text>
<text x="92.8" y="186.2">10n</text>
<text x="108.2" y="186.2">0.1u</text>
<text x="117" y="186.2">0.1u</text>
<text x="128.4" y="186.2">10n</text>
<text x="138.6" y="186.2">10n</text>
<text x="151.3" y="186.2">0.1u</text>
<text x="161.4" y="186.2">10n</text>
</g>
<g font-size="1.8">
<text x="176.5" y="22.9">AVCC3v3_F</text>
<text x="212.1" y="22.9">DVDD1v8_F</text>
<text x="248.9" y="22.9">DVDD3v3_F</text>
<text x="29.2" y="30.5">AVCC1v8_F3</text>
<text x="29.2" y="38.1">DVDD1v8_F</text>
<text x="171.4" y="38.1">HDMIRX_CLK</text>
<text x="29.2" y="50.8">DVDD3v3_F</text>
<text x="29.2" y="63.5">AVCC3v3_F</text>
<text x="29.2" y="71.1">AVCC1v8_F4</text>
<text x="167.6" y="76.2">DVDD3v3_F</text>
<text x="170.2" y="95.2">AVCC1v8_F1</text>
<text x="170.2" y="111.8">AVCC1v8_F2</text>
<text x="31.7" y="119.4">HDMIRX_I2S3</text>
<text x="31.7" y="114.3">HDMIRX_I2S1</text>
<text x="31.7" y="116.8">HDMIRX_I2S2</text>
<text x="194.3" y="116.8">HDMIRX_I2S1</text>
<text x="194.3" y="119.4">HDMIRX_I2S2</text>
<text x="194.3" y="121.9">HDMIRX_I2S3</text>
<text x="113" y="127">HDMIRX_CLK</text>
<text x="170.2" y="128.3">AVCC1v8_F3</text>
<text x="170.2" y="144.8">AVCC1v8_F4</text>
<text x="148.6" y="181.6">AVCC1v8_F4</text>
</g>
<g font-size="1.8" fill="#0000c2">
<text x="71.1" y="27.9">I2C_addr: 0x98</text>
<text x="223.5" y="45.7">I2C_addr: 0x72</text>
<text x="68.6" y="138.6">AVCC1v8: max. 126mA</text>
<text x="68.6" y="140.7">AVCC3v3: max. 51mA</text>
<text x="68.6" y="142.7">DVDD1v8: max. 96mA</text>
<text x="68.6" y="144.8">DVDD3v3: max. 90mA</text>
<text x="219.7" y="153.4">AVCC1v8: max. 42mA</text>
<text x="219.7" y="155.4">DVDD1v8: max. 100mA</text>
<text x="219.7" y="157.5">DVDD3v3: max. 1mA</text>
</g>
<g font-size="1.8" fill="#008400">
<text x="179.1" y="45.7">AVCC1v8_F1</text>
<text x="168.9" y="61">DVDD1v8_F</text>
<text x="188" y="76.2">AVCC1v8_F2</text>
<text x="29.2" y="168.9">DVDD3v3_F</text>
<text x="105.4" y="168.9">AVCC3v3_F</text>
<text x="29.2" y="181.6">DVDD1v8_F</text>
<text x="105.4" y="181.6">AVCC1v8_F3</text>
</g>
</svg>
